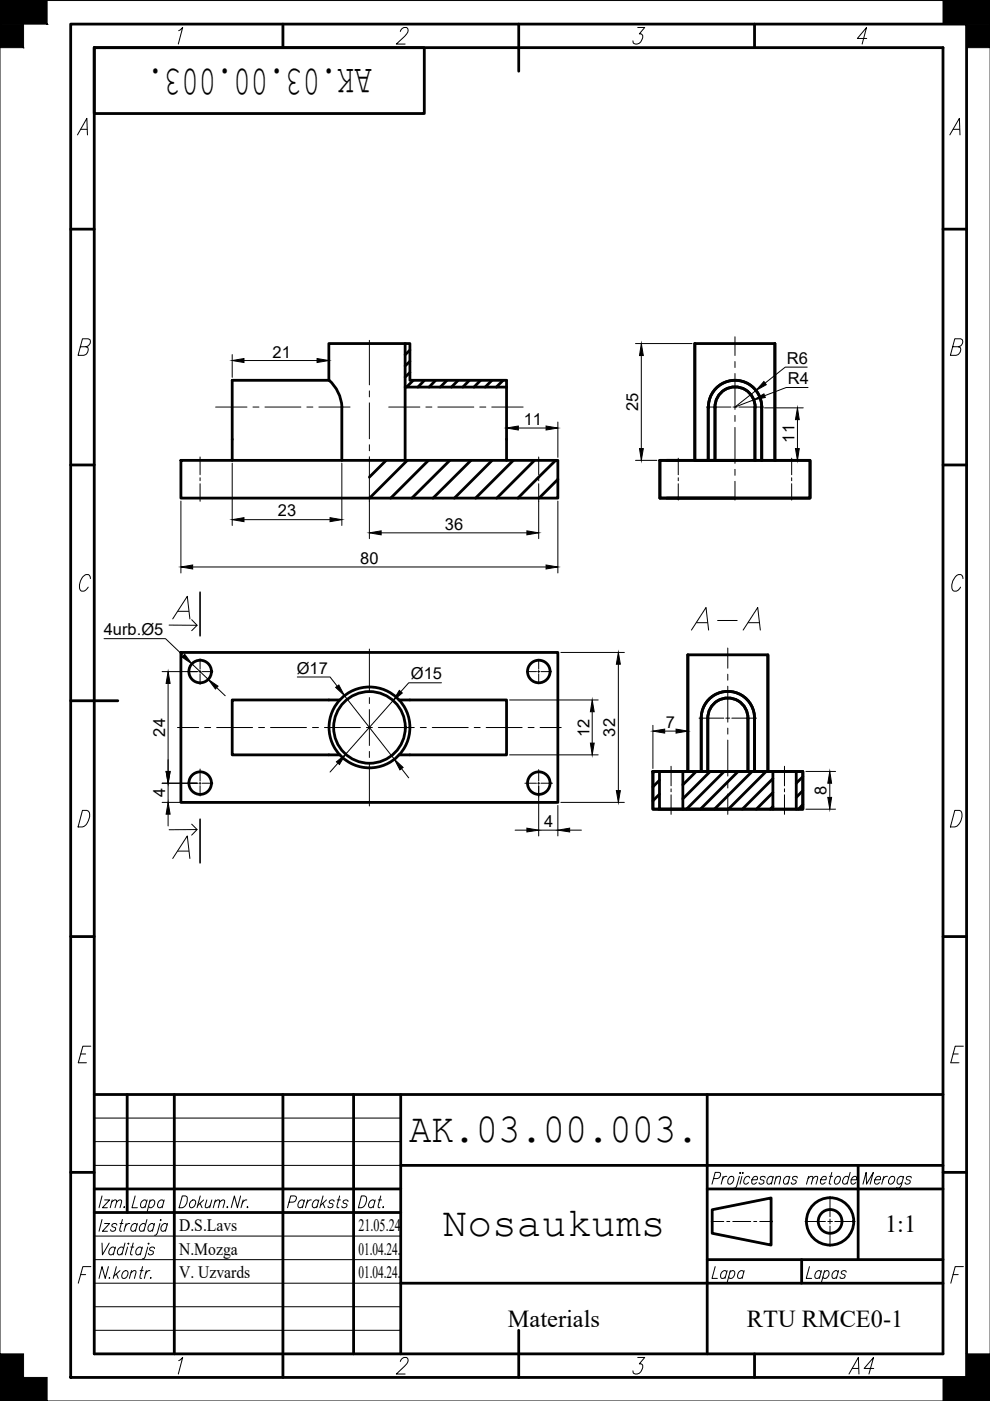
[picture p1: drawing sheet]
<svg xmlns="http://www.w3.org/2000/svg" width="210mm" height="297mm" viewBox="0 0 210 297" stroke-linecap="round" stroke-linejoin="round" font-family="sans-serif">
<!-- layer: Planas linijas -->
<g fill="none" stroke="#000" stroke-width=".21">
<path d="M0 .1h209.9v296.9h-209.9zM37.9 6.5l.8-.7-.9 3.5M84.9 6.7v-.2a.88 .88 0 0 1 .7-.7 .88 .88 0 0 1 .9 .4 1.52 1.52 0 0 1-.7 1.5l-1.8 1.6h1.9M135.2 5.8h1.5l-1.1 1.4 .5 .2a1.39 1.39 0 0 1-.3 1.5 1.39 1.39 0 0 1-1.5 .3l-.1-.5M183.8 8.2h-2l1.9-2.4-.9 3.5M16.4 28.6l2-3.5 .1 3.5M17.1 27.4h1.4M201.4 28.6l2-3.5 .1 3.5M202.1 27.4h1.3M17 73.5h1.2a1.06 1.06 0 0 0 .8-1.5l-.3-.2h-1.2l-.9 3.5h1.1a1.19 1.19 0 0 0 .9-1.6l-.4-.2M49.2 75.2v4.8M51.7 76.4h15.5"/>
<path d="M69.7 75.2v4.8M78.3 72.2v9.4M134.7 72.8h12M136 75.4v19.7M155.8 71.4v4M155.8 76.7v1.2M155.8 79.2v7.6M171.2 77.8h-4.7l-4.3 3.4M202 73.5h1.2a1.06 1.06 0 0 0 .8-1.5l-.3-.2h-1.3l-.9 3.5h1.2a1.19 1.19 0 0 0 .9-1.6l-.4-.2M42.4 96.9v3.8M45.7 86.3h6.7M49.2 98.2v13.2"/>
<path d="M53.6 86.3h1.3M56.2 86.3h7.6M65.1 86.3h1.2M67.6 86.3h6.6M72.5 98.2v13.2M78.3 82.9v1.2M78.3 85.4v7.6M78.3 94.3v1.3M78.3 96.8v17.4M82.4 86.3h6.6M90.3 86.3h1.3M92.8 86.3h7.7"/>
<path d="M101.7 86.3h1.3M104.3 86.3h6.6M107.4 89.5v7.5M109.9 90.7h5.9M114.2 96.9v3.8M118.3 89.5v7.5M134.7 97.6h4.6M143.8 97.1v3.6M149.8 86.3h5.2M155.4 86.3h.9M155.8 88.1v1.3M155.8 90.6v7.6"/>
<path d="M155.8 99.5v1.3M156.7 86.3h5.2M160.3 82.8l-4.5 3.5 4-1.5M162.1 86.5h8.2M162.1 97.6h8.2M167.9 97.1v3.6M169.1 89v6.1M171.3 82.2h-4.6l-4.6 1.7M38.4 106.2v15.3M42.4 101.3v.6M42.4 102.6v3.7M51.7 110.2h18.3"/>
<path d="M80.8 113h30.9M114.2 101.3v.6M114.2 102.6v11.6M118.3 106.2v15.3M143.8 101.3v.6M143.8 102.6v3.4M155.8 102.1v3.9M167.9 101.3v.6M167.9 102.6v3.4M19.2 122.7l-.2-.7a1.07 1.07 0 0 0-1.7 .7 2.04 2.04 0 0 0 0 2.6 1.37 1.37 0 0 0 1.4-.8M22.1 135.4h13l3.8 3.6M35.9 132.5l5.9 .1-1.2 1.1"/>
<path d="M36.6 131.2l3.1-4.8 .6 4.8M37.7 129.6h2.3M40.6 131.4l1.2 1.2M40.9 120.2h74.9M42.4 134.8h.1M42.4 139.7v2.2M78.3 137.6v9M114.2 139.8v2.1M118.9 138.3h13.5M154.3 137.4v4.3M204.2 122.7l-.2-.7a1.07 1.07 0 0 0-1.7 .7 1.91 1.91 0 0 0 0 2.6 1.28 1.28 0 0 0 1.4-.8M34.4 142.4h7.5"/>
<path d="M35.6 144.9v18.7M37.6 154.2h4.5M40.7 140.7l3.5 3.3M42.2 142.4h.4M42.4 142.1v.5M42.4 142.9v2.2M42.9 142.4h2.2M43.4 154.2h1.3M45.9 154.2h7.7M45.9 145.8l1.9 1.7M54.8 154.2h1.3M57.4 154.2h7.6"/>
<path d="M63 143.5h7l1.5 2M66.3 154.2h1.2M68.8 154.2h7.6M73 147.5l10.6 13.5M77.7 154.2h1.3M78.3 147.9v1.3M78.3 150.4v7.7M78.3 159.3v1.3M80.2 154.2h7.6M83.4 148.5l-10.1 11.4M89.1 154.2h1.3M91.7 154.2h7.6"/>
<path d="M93.6 144.8h-6.9l-1.7 1.8M100.5 154.2h1.3M103.1 154.2h7.6M108 148.4h18.8M111.6 142.4h2.1M112 154.2h1.2M114 142.4h.5M114.2 142.1v.5M114.2 142.9v2.1M114.5 154.2h4.5M114.7 142.4h2.1M125.6 150.9v6.7"/>
<path d="M131.1 140.8v26.8M138.4 153.8v9.1M140.9 155h2.4M145.8 153.8v9.1M148.2 152.3h5.3M153.9 152.3h.8M154.3 142.9v1.3M154.3 145.5v7.6M154.3 154.4v1.2M154.3 156.9v7.6M155.2 152.3h5.2M17.5 171.8h.9a1.06 1.06 0 0 1 .6 1.4 2.72 2.72 0 0 1-1.5 2.1h-.9z"/>
<path d="M34.4 166.1h7.5M34.4 170.1h7.4M35.6 166.1v4M35.6 172.6v2.5M40.6 174.7l1.2 1.2h-5.9M41.8 175.9l-1.2 1.2M42.2 166.1h.4M42.4 173.7h.1M42.4 163.1v2.5M42.4 165.8v.5M42.4 166.6v2.2M42.9 166.1h2.2"/>
<path d="M71.6 161.8l-1.6 1.9M78.3 161.9v9M85.1 163l1.6 1.9M108 160h18.8M109.2 176h2.5M111.3 166.1h2.4M114 166.1h.5M114.2 163.2v2.4M114.2 165.8v.5M114.2 166.6v10.6M114.2 176h4.1M114.7 166.1h2.4"/>
<path d="M118.3 170.8v6.4M118.9 170.1h13.5M120.8 176h2.5M142.3 162.5v4.1M142.3 167.2v.7M142.3 168.5v4.2M154.3 165.8v1.3M154.3 168.3v4.4M166.3 162.5v4.1M166.3 167.2v.7M166.3 168.5v4.2M170.9 163.6h6.3"/>
<path d="M170.9 171.6h6.3M175.9 166.1v3M202.4 171.8h1a1.09 1.09 0 0 1 .6 1.4 2.13 2.13 0 0 1-2.5 2.1zM36.6 182l3.1-4.8 .6 4.8M37.7 180.5h2.3M17.1 223.5h1.1M19.3 221.8h-1.7l-1 3.5h1.7M20 237.1h65M202.1 223.5h1.1M204.3 221.8h-1.8l-.9 3.5h1.7M20 247.1h65M20 242h65"/>
<path d="M21.6 253.6l-.6 2.5M21.6 258.6l-.6 2.5M22.2 254.4h1l-1.5 1.7h1.1M22.2 259.4h1l-1.5 1.7h1.1M23.7 254.9l.6-.5 .4 .1-.3 1.6M23.8 254.4l-.4 1.7M24.7 254.9l.6-.5 .5 .1-.4 1.6M24.8 259.7l-.1-.2a.58 .58 0 0 0-.6-.1 .58 .58 0 0 0-.4 .6l.8 .3v.4a.7 .7 0 0 1-1 .2v-.2M25.4 259.4h.7M26 258.6l-.6 2v.3l.3 .2M26.4 255.8l-.1 .3 .1-.2M26.8 259.4l-.5 1.7"/>
<path d="M27.5 259.4a.99 .99 0 0 0-1 .7M28.7 253.6l-.7 2.5h1.1M29 259.7l-.1-.2a.9 .9 0 0 0-1.1 .4 .9 .9 0 0 0 .2 1.2h.3l.5-.4M29.1 259.4l-.4 1.7M30.9 259.7l-.2-.2a.9 .9 0 0 0-1 .4 .9 .9 0 0 0 .1 1.2l.8-.4M31.1 254.7l-.2-.2a.91 .91 0 0 0-1 .4 .91 .91 0 0 0 .2 1.2h.3l.4-.4M31.2 258.6l-.7 2.5M31.2 254.4l-.5 1.7M31.7 254.7a.58 .58 0 0 1 .6-.3 .58 .58 0 0 1 .5 .3v.4a.85 .85 0 0 1-1.2 .8l-.1-.2M31.8 254.4l-.6 2.5M32.6 259.7l-.1-.2a.91 .91 0 0 0-1 .4 .91 .91 0 0 0 .1 1.2h.3l.5-.4M32.8 259.4l-.5 1.7"/>
<path d="M33.9 259.4l-.5 2-.3 .4-.3 .1M34 258.7l.1-.1-.1 .2zM34.7 254.7l-.1-.2a.9 .9 0 0 0-1.1 .4 .9 .9 0 0 0 .2 1.2h.3l.5-.4M34.8 254.4l-.4 1.7M35.4 259.7l-.1-.2a.9 .9 0 0 0-1.1 .4 .9 .9 0 0 0 .2 1.2l.8-.4M35.5 259.4l-.4 1.7M38.7 253.6h.6a1.4 1.4 0 0 1-.1 2.1l-.5 .4h-.7zM40.4 254.7a.58 .58 0 0 1 .6-.3 .58 .58 0 0 1 .5 .3v.4a.85 .85 0 0 1-1.2 .8 1.03 1.03 0 0 1 .1-1.2zM42.4 255.1l.4 1M42.5 253.6l-.7 2.5M43.2 254.4l-1.3 1.2M43.9 254.4l-.4 1.5 .5 .2 .6-.5"/>
<path d="M44.9 254.4l-.5 1.7M45.6 254.9l.5-.5 .5 .1-.3 1.6M45.7 254.4l-.5 1.7M46.6 254.9l.6-.5 .4 .1-.3 1.6M48.2 255.8v.3l.1-.2M51 253.6l-.7 2.5-.6-2.5-.7 2.5M51.6 254.4l-.5 1.7M52.3 254.4a.99 .99 0 0 0-.9 .7M52.5 255.8v.3l.1-.2M61.3 254.9h.8a.84 .84 0 0 0 .6-1.2l-1.1-.1-.6 2.5M64.5 254.7l-.2-.2a.9 .9 0 0 0-1 .4 .9 .9 0 0 0 .2 1.2l.7-.4M64.6 254.4l-.5 1.7"/>
<path d="M65.2 254.4l-.4 1.7M66 254.4a.99 .99 0 0 0-1 .7M67.5 254.7l-.1-.2a.9 .9 0 0 0-1.1 .4 .9 .9 0 0 0 .2 1.2l.8-.4M67.6 254.4l-.5 1.7M68.5 255.1l.4 1M68.5 253.6l-.7 2.5M69.2 254.4l-1.3 1.2M70.8 254.7v-.2a.62 .62 0 0 0-.6-.1 .62 .62 0 0 0-.4 .6l.6 .2a.47 .47 0 0 1 0 .7l-.6 .2-.2-.2v-.2M71.5 254.4h.7M72 253.6l-.5 2v.3l.3 .2M73.8 254.7l-.1-.2a.59 .59 0 0 0-.6 0 .59 .59 0 0 0-.3 .5l.6 .2 .2 .4a.58 .58 0 0 1-.5 .5 .58 .58 0 0 1-.6-.4M76.6 253.6h.7a1.24 1.24 0 0 1 .1 1.9 1.17 1.17 0 0 1-1.4 .6z"/>
<path d="M79.5 254.7l-.2-.2a.9 .9 0 0 0-1 .4 .9 .9 0 0 0 .1 1.2h.3l.5-.4M79.5 254.4l-.4 1.7M80.2 254.4h.7M80.7 253.6l-.5 2v.3l.4 .2M81.3 255.8l-.1 .3 .1-.2M150.8 259h2.7M151 256.5v2.5M151.3 249.9h.8a.84 .84 0 0 0 .6-1.2l-1.1-.1-.6 2.5M153.3 249.4l-.4 1.7M154.1 249.4a.81 .81 0 0 0-.9 .7M154.1 259h.6M154.8 249.5a.5 .5 0 0 1 .8 .3v.3a.85 .85 0 0 1-1.2 .8 1.24 1.24 0 0 1 .4-1.4z"/>
<path d="M155.4 259h3.8M156.8 249.4l-.8 2.4-.4 .1M157 248.6l-.1 .2zM157.3 249.4l-.4 1.7M157.5 248.6v.2zM159 249.8l-.2-.3a.92 .92 0 0 0-1 .5 .92 .92 0 0 0 .2 1.1h.2l.5-.4M159.4 250.1h1.1a.48 .48 0 0 0-.1-.7 .99 .99 0 0 0-.9 .6 .99 .99 0 0 0 .1 1.1h.3l.5-.4M159.8 259h.6M161.1 259h2.6M162.2 249.8v-.3a.63 .63 0 0 0-1 .5l.6 .2a.47 .47 0 0 1 0 .7l-.6 .2-.2-.2v-.2M163.5 254v5M163.9 249.8l-.2-.3a.94 .94 0 0 0-1 .4 .94 .94 0 0 0 .2 1.2h.3l.4-.4"/>
<path d="M164 249.4l-.5 1.7M164.5 249.9l.6-.5 .4 .1-.3 1.6M164.6 249.4l-.4 1.7M167.4 249.8l-.1-.3a.94 .94 0 0 0-1.1 .4 .94 .94 0 0 0 .2 1.2h.3l.4-.4M167.5 249.4l-.5 1.7M169 249.8v-.3a.59 .59 0 0 0-.6 0 .59 .59 0 0 0-.3 .5l.7 .3v.3a.55 .55 0 0 1-.5 .5 .55 .55 0 0 1-.5-.4M170.7 259h4.3M171.3 249.9l.6-.5 .4 .1-.3 1.6M171.4 249.4l-.4 1.7M172.3 249.9l.6-.5 .5 .1-.4 1.6M174 250.1h1.1a.48 .48 0 0 0-.1-.7 .99 .99 0 0 0-.9 .6 .99 .99 0 0 0 .1 1.1h.3l.5-.4M175.5 259h1"/>
<path d="M175.9 249.4h.6M176 253.6v4.4M176 258.5v1M176 260v4.3M176.4 248.6l-.6 2.3 .3 .2M177 259h4.3M177.2 249.8a.63 .63 0 0 1 .9-.3 .93 .93 0 0 1 0 1.1 .93 .93 0 0 1-1.1 .3 1.03 1.03 0 0 1 .2-1.1zM179.9 249.8l-.1-.3a.93 .93 0 0 0-1 .4 .93 .93 0 0 0 .1 1.2h.3l.5-.4M180.3 248.6l-.7 2.5M180.5 250.1h1.1v-.6a.94 .94 0 0 0-1.1 .4 .94 .94 0 0 0 .2 1.2h.3l.4-.4M183 251.1l.6-2.5 .1 2.5 1.5-2.5-.7 2.5M185.5 250.1h1.1a.48 .48 0 0 0 0-.6 .48 .48 0 0 0-.7 0l-.2 .3a.92 .92 0 0 0 0 1.3h.3l.5-.4"/>
<path d="M187.4 249.4l-.5 1.7M188.2 249.4a.87 .87 0 0 0-1 .7M188.6 249.8a.67 .67 0 0 1 1-.3 .94 .94 0 0 1 0 1.1 .94 .94 0 0 1-1.1 .3 1.03 1.03 0 0 1 .1-1.1zM191.5 249.8l-.1-.3a.94 .94 0 0 0-1.1 .4 .94 .94 0 0 0 .2 1.2h.3l.4-.4M191.6 249.4l-.5 1.9a.69 .69 0 0 1-1 .5M193.2 249.8v-.3a.63 .63 0 0 0-1 .5l.6 .2 .2 .4a.58 .58 0 0 1-.5 .5 .58 .58 0 0 1-.6-.4M17.1 270.2h1.1M19.3 268.5h-1.7l-1 3.6M20 277.1h65M20 272.1h65M20 267.1h65M20 262.1h65"/>
<path d="M21.6 263.6l.1 2.5 1.5-2.5M23 268.5l-.7 2.5-.7-2.5-.6 2.5M23.2 270.8l-.1 .2h.2M24.4 264.7l-.1-.2a.9 .9 0 0 0-1.1 .4 .9 .9 0 0 0 .2 1.2l.7-.4M24.5 264.4l-.5 1.7M24.7 268.5l-.7 2.5M24.7 270.1l.4 .9M25.4 269.4l-1.3 1.2M26.1 269.7a.58 .58 0 0 1 .5-.3 .58 .58 0 0 1 .5 .3 .98 .98 0 0 1-1.1 1.3 1.11 1.11 0 0 1 .1-1.3zM26.2 264.7l-.1-.2a.92 .92 0 0 0-1.1 .4 .92 .92 0 0 0 .1 1.2h.3l.5-.4M26.5 263.6l-.7 2.5M27.1 264.4l-.5 1.7"/>
<path d="M27.1 263.7l.2-.1v.1l-.1 .1zM27.7 264.4h.7M27.8 269.9l.6-.5 .4 .1-.3 1.5M27.9 269.4l-.5 1.6M28.2 263.6l-.5 2v.3l.3 .2M29.7 269.4h.7M30.1 264.7l-.1-.2a.9 .9 0 0 0-1.1 .4 .9 .9 0 0 0 .2 1.2l.7-.4M30.2 264.4l-.5 1.7M30.2 268.5l-.5 2.1v.4h.3M31 269.4l-.4 1.6M31.3 264.4l-.5 2-.2 .4-.4 .1M31.5 263.6v.2z"/>
<path d="M31.8 269.4a.91 .91 0 0 0-.9 .7M32 270.8l-.1 .2h.1M32.8 264.7l-.1-.2a.58 .58 0 0 0-.6-.1 .58 .58 0 0 0-.4 .6l.8 .3v.4a.7 .7 0 0 1-1 .2v-.2M151.6 268.5l-.6 2.5h1.1M154.1 269.7l-.1-.2a.92 .92 0 0 0-1.1 .4 .92 .92 0 0 0 .1 1.1h.5l.3-.3M154.2 269.4l-.5 1.6M154.7 269.7a.58 .58 0 0 1 .6-.3 .58 .58 0 0 1 .5 .3 .98 .98 0 0 1-1.2 1.3l-.1-.3M154.9 269.4l-.7 2.5M157.7 269.7l-.1-.2a.9 .9 0 0 0-1.1 .4 .9 .9 0 0 0 .2 1.1h.5l.2-.3M157.8 269.4l-.4 1.6M171.6 268.5l-.7 2.5h1.2M174.1 269.7l-.2-.2a.9 .9 0 0 0-1 .4 .9 .9 0 0 0 .2 1.1h.5l.2-.3"/>
<path d="M174.2 269.4l-.5 1.6M174.8 269.7l.4-.3h.3a.94 .94 0 0 1 .2 1.1 .94 .94 0 0 1-1.1 .5l-.1-.3M174.8 269.4l-.6 2.5M177.7 269.7l-.2-.2a.91 .91 0 0 0-1 .4 .91 .91 0 0 0 .2 1.1h.5l.2-.3M177.8 269.4l-.5 1.6M179.4 269.7v-.2a.58 .58 0 0 0-.7-.1 .58 .58 0 0 0-.3 .6l.6 .2 .2 .4a.64 .64 0 0 1-1.1 .4v-.3M202.1 270.2h1.1M204.3 268.5h-1.8l-.9 3.6M20 282.1h65M37.9 288.5l.8-.7-.9 3.5M84.9 288.7v-.2a.88 .88 0 0 1 .7-.7 .88 .88 0 0 1 .9 .3 1.43 1.43 0 0 1-.7 1.5l-1.8 1.7h1.9M135.2 287.8h1.5l-1.1 1.4 .5 .1a1.4 1.4 0 0 1-.2 1.5 1.4 1.4 0 0 1-1.6 .4l-.1-.6"/>
</g>
<!-- layer: Pamatlinijas -->
<g fill="none" stroke="#000" stroke-width=".59">
<path d="M15 5.1h189.9v286.9h-189.9zM20 10.1h179.9v276.9h-179.9zM20 10.1h70v14h-70zM60 5.1v5M110 5.1v10M160 5.1v5M15 48.6h5M199.9 48.6h5M85.9 72.8v9.3h21.5M86.9 74.2l-1 1M86.9 76.6l-1 1M86.9 79l-1 1"/>
<path d="M15 98.6h5M38.4 97.6h79.9v8h-79.9zM49.2 97.6v-17h20.5v-7.8h17.2v7.8h20.5v17M69.8 80.6a8.3 8.3 0 0 1 2.7 5.7M72.5 86.3v11.3M81.9 97.6l-3.6 3.6M85.9 82.1v15.5M86.4 97.6l-8 8M87.6 80.6l-1.4 1.5M90 80.6l-1.4 1.5M90.8 97.6l-8 8M92.4 80.6l-1.4 1.5"/>
<path d="M94.8 80.6l-1.5 1.5M95.4 97.6l-8.1 8M97.2 80.6l-1.5 1.5M99.5 80.6l-1.4 1.5M99.9 97.6l-8.1 8M101.9 80.6l-1.4 1.5M104.3 80.6l-1.4 1.5M104.4 97.6l-8 8M106.7 80.6l-1.5 1.5M108.8 97.6l-8 8M113.3 97.6l-8 8M117.8 97.6l-8 8"/>
<path d="M139.9 97.6h31.8v8h-31.8zM141.4 97.6h2.4M150.2 86.3v11.3M150.2 86.5a5.7 5.7 0 0 1 5.7-5.9 5.7 5.7 0 0 1 5.6 5.9M151.6 86.3v11.3M151.6 86.4a4.3 4.3 0 0 1 4.3-4.4 4.3 4.3 0 0 1 4.2 4.4M155.8 97.6h-8.5v-24.8h17v24.8M160.1 86.3v11.3M161.5 86.3v11.3M199.9 98.6h5M118.3 101.6l-4 4M141.4 105.6h14.4"/>
<path d="M38.4 138.3h79.9v31.8h-79.9zM162.8 138.8v24.8v-24.8h-17v24.8h8.5M15 148.6h10M72 148.4h-22.8v11.6h22.8M84.6 148.4h22.8v11.6h-22.8M148.7 152.3v11.3M148.7 152.4a5.7 5.7 0 0 1 5.6-5.8 5.7 5.7 0 0 1 5.7 5.8M150.1 152.3v11.3M150.1 152.4a4.3 4.3 0 0 1 4.2-4.4 4.3 4.3 0 0 1 4.3 4.4M158.6 152.3v11.3M160 152.3v11.3M138.4 163.6h31.8v8h-31.8z"/>
<path d="M138.7 163.6l-.3 .3M139.8 165.4l-1.4 1.4M139.8 168.4l-1.4 1.4M139.8 171.4l-.2 .2M142.3 163.6h-2.5v8h14.5M144.8 163.6v8M147.6 163.6l-2.8 2.8M150.6 163.6l-5.8 5.8M153.5 163.6l-8 8M156.5 163.6l-8 8M159.5 163.6l-8 8M162.4 163.6l-8 8"/>
<path d="M163.9 165.1l-6.5 6.5M163.9 168l-3.5 3.6M163.9 171l-.6 .6M163.9 163.6v8M168.8 163.6v8M170.2 164.7l-1.4 1.4M170.2 167.6l-1.4 1.5M170.2 170.6l-.9 1M15 198.6h5M199.9 198.6h5M20 232.1h179.9M27 232.1v25"/>
<path d="M37 232.1v54.9M60 232.1v59.9M75 232.1v54.9M85 232.1v54.9M149.9 232.1v54.9M15 248.6h5M20 257.1h65M20 252.1h65M85 247.1h114.9M149.9 252.1h50M151 256.5l12.5-2.5v10l-12.5-2.5zM181.9 247.1v20"/>
<path d="M199.9 248.6h5M85 272.1h114.9M149.9 267.1h50M170 267.1v5M110 282.1v9.9M160 287v5"/>
<circle cx="42.4" cy="142.4" r="2.39"/>
<circle cx="78.3" cy="154.2" r="8.6"/>
<circle cx="78.3" cy="154.2" r="7.6"/>
<circle cx="114.2" cy="142.4" r="2.39"/>
<circle cx="42.4" cy="166" r="2.39"/>
<circle cx="114.2" cy="166" r="2.39"/>
<circle cx="176" cy="259" r="5"/>
<circle cx="176" cy="259" r="2.52"/>
</g>
<g fill="#000" stroke="#000" stroke-width=".21">
<path d="M0 5.1l5 5v-5zM0 5.1l5 5h-5z"/>
<path d="M0 .1l10 5v-5zM0 .1l10 5h-10z"/>
<path d="M199.9 .1l10 5v-5zM199.9 .1l10 5h-10z"/>
<path d="M204.9 5.1l5 5v-5zM204.9 5.1l5 5h-5z"/>
<path d="M0 287l5 5v-5zM0 287l5 5h-5z"/>
<path d="M0 292l10 5v-5zM0 292l10 5h-10z"/>
<path d="M204.9 287l5 5v-5zM204.9 287l5 5h-5z"/>
<path d="M199.9 292l10 5v-5zM199.9 292l10 5h-10z"/>
</g>
<!-- layer: Planas linijas -->
<g fill="#000" stroke="#000" stroke-width=".21">
<path d="M49.2 76.4l2.5-.4v.9zM67.2 76l2.5 .4-2.5 .5zM136 72.8l.4 2.6h-.8zM107.4 90.7l2.5-.4v.9zM115.8 90.3l2.5 .4-2.5 .5zM135.6 95.1h.8l-.4 2.5zM162 80.9l.5 .7-2.2 1.2zM159.8 84.8l2.2-1.3 .3 .8zM169.1 86.5l.4 2.5h-.8zM168.7 95.1h.8l-.4 2.5zM38.4 120.2l2.5-.4v.8zM49.2 110.2l2.5-.4v.8z"/>
<path d="M70 109.8l2.5 .4-2.5 .4zM78.3 113l2.5-.4v.8zM111.7 112.6l2.5 .4-2.5 .4zM115.8 119.8l2.5 .4-2.5 .4zM38.6 139.3l.6-.6 1.5 2zM35.6 142.4l.5 2.5h-.9zM44.2 144l2 1.5-.5 .6zM71.2 145.7l.6-.5 1.2 2.3zM84.7 146.4l.6 .5-1.9 1.6zM125.6 148.4l.4 2.5h-.8zM125.2 157.6h.8l-.4 2.4zM131.1 138.3l.4 2.5h-.8z"/>
<path d="M138.4 155l2.5-.4v.8zM143.3 154.6l2.5 .4-2.5 .4zM35.2 163.6h.9l-.5 2.5zM35.6 170.1l.5 2.5h-.9zM71.3 161.5l2-1.6-1.3 2.2zM83.6 161l1.9 1.7-.7 .5zM111.7 175.6l2.5 .4-2.5 .4zM118.3 176l2.5-.4v.8zM130.7 167.6h.8l-.4 2.5zM175.9 163.6l.4 2.5h-.8zM175.5 169.1h.8l-.4 2.5z"/>
</g>
<path d="M42.4 125.5v9.3M42.4 173.7v9.3" fill="none" stroke="#000" stroke-width=".34"/>
<g font-size="8.8">
<text x="78.9" y="14.6" transform="rotate(-180 78.9 14.6)">AK.03.00.003.</text>
<text x="86.7" y="242">AK.03.00.003.</text>
<text x="93.9" y="262.1">Nosaukums</text>
</g>
<text font-size="8.4" x="145.3" y="134.8">A-A</text>
<text font-size="7.1" x="178.9" y="292.5">A4</text>
<g font-size="5.2">
<text x="187.7" y="261.3">1:1</text>
<text x="107.7" y="281.3">Materials</text>
<text x="158.4" y="281.3">RTU RMCE0-1</text>
</g>
<g font-size="3.7">
<text x="38" y="261.1">D.S.Lavs</text>
<text x="76" y="261.1">21.05.24</text>
<text x="38" y="266.1">N.Mozga</text>
<text x="76" y="266.1">01.04.24.</text>
<text x="38" y="271">V. Uzvards</text>
<text x="76" y="271">01.04.24.</text>
</g>
<g font-size="3.5">
<text x="57.8" y="75.8">21</text>
<text x="166.8" y="77.2">R6</text>
<text x="167" y="81.5">R4</text>
<text x="135.3" y="87.2" transform="rotate(-90 135.3 87.2)">25</text>
<text x="111" y="90.1">11</text>
<text x="168.4" y="93.8" transform="rotate(-90 168.4 93.8)">11</text>
<text x="58.9" y="109.5">23</text>
<text x="94.3" y="112.3">36</text>
<text x="76.4" y="119.5">80</text>
<text x="22" y="134.7">4urb.Ø5</text>
<text x="62.9" y="142.8">Ø17</text>
<text x="87.1" y="144">Ø15</text>
<text x="141.1" y="154.4">7</text>
<text x="35" y="156.2" transform="rotate(-90 35 156.2)">24</text>
<text x="125" y="156.3" transform="rotate(-90 125 156.3)">12</text>
<text x="130.4" y="156.2" transform="rotate(-90 130.4 156.2)">32</text>
<text x="35" y="169" transform="rotate(-90 35 169)">4</text>
<text x="175.3" y="168.5" transform="rotate(-90 175.3 168.5)">8</text>
<text x="115.4" y="175.4">4</text>
</g>
</svg>
